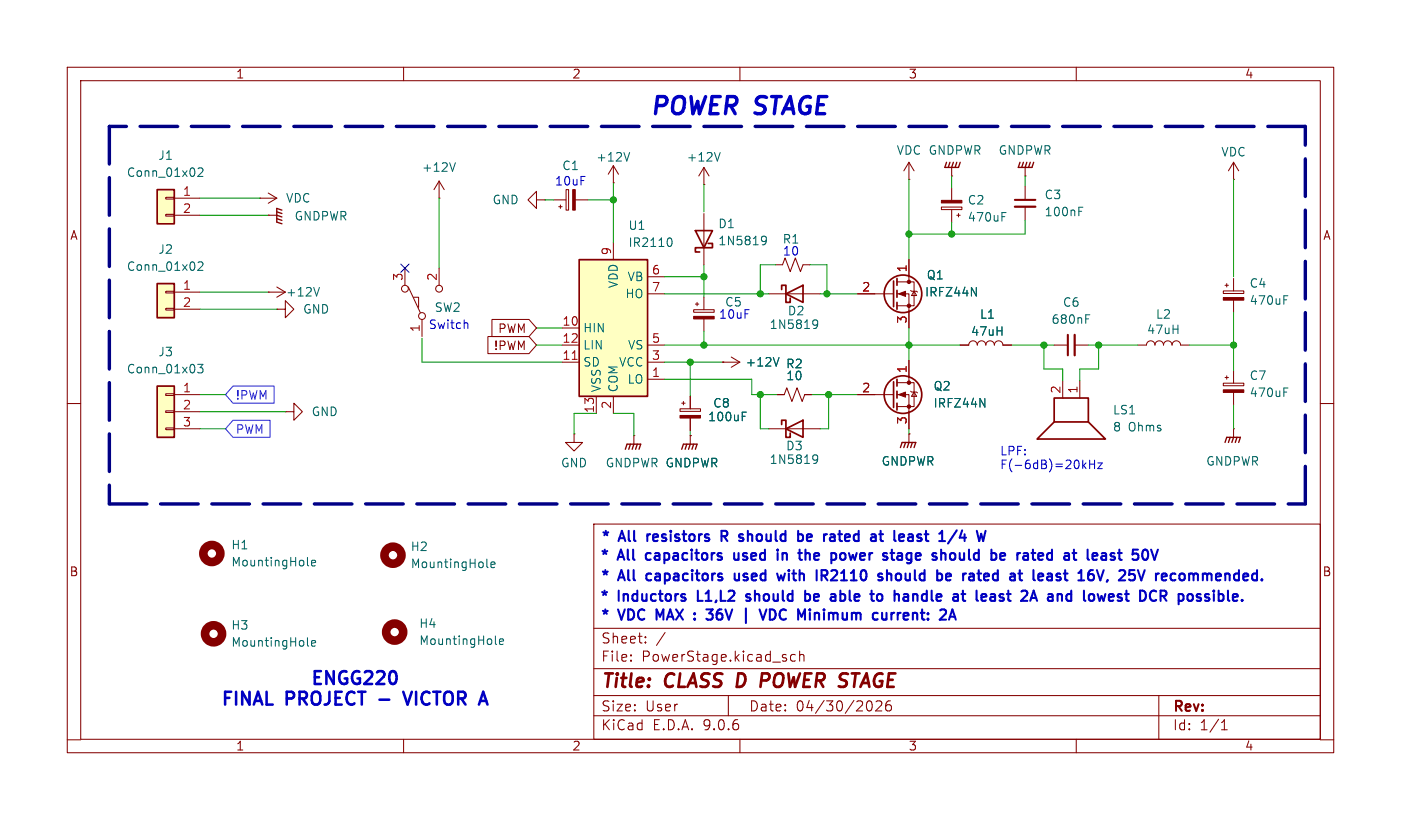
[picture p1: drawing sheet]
<svg xmlns="http://www.w3.org/2000/svg" width="208mm" height="122mm" viewBox="0 0 208 122" stroke-linecap="round" stroke-linejoin="round" font-family="sans-serif">
<g fill="none" stroke="#840000" stroke-width=".15">
<path d="M10 10h188.3v101.9h-188.3zM12 12h184.3v97.9h-184.3zM60 10v2M110 10v2M160 10v2M127.5 58.7h5.3M133.3 56.9h2.6v3.6h-2.6M133.3 58.7h1.8v5.1M135.1 53.6v3.3M135.4 58.2l.1 .1h.8l.1 .1M135.9 58.3l.4 .6h-.8zM10 60h2"/>
<path d="M88.3 77.9h108v32h-108zM196.3 60h2M88.3 99.4h108M88.3 93.4h108M93.8 98.2v.1M93.8 97.4v.1M96 95.5v.1M96 94.7v.1M98.9 94l-1.3 2M118.2 97.4l-.4-.1-.3 .3v.4l.2 .2h.5M118.9 97.4a.37 .37 0 0 1 .6 .1v.8M118.9 96.8v1.5"/>
<path d="M10 110h2M60 109.9v2M88.3 106.4h108M88.3 103.4h108M108.3 103.4v3M110 109.9v2M129.3 104.2a.94 .94 0 0 1 0 1.5M130.2 104.3l.3-.1 .5 .1a.41 .41 0 0 1 0 .5l-.8 .9h.9M132.4 104.2a.59 .59 0 0 0-.7 .6v.6l.1 .2 .4 .1 .3-.1v-.5l-.1-.3h-.4l-.3 .3M160 109.9v2M172.3 103.4v6.5M181.6 108.5h.9"/>
<path d="M181.6 107.4l.4-.4v1.5M196.3 110h2"/>
</g>
<path d="M113.3 100.1h.8M114.1 101.1l-.2 .1h-.7" fill="none" stroke="#840000" stroke-width=".4"/>
<g fill="none" stroke="#840000" stroke-width=".25">
<path d="M132.8 56.8v3.8M133.3 56.4v1M133.3 58.2v1M133.3 59.9v1.1"/>
<circle cx="134.2" cy="58.7" r="2.79"/>
</g>
<g fill="#840000" stroke="#840000" stroke-width=".15">
<path d="M133.6 58.7l1-.4v.8z"/>
<circle cx="135.1" cy="56.9" r=".25"/>
<circle cx="135.1" cy="60.5" r=".25"/>
</g>
<path d="M145.7 59.3l.7 1.2v-1.2" fill="none" stroke="#006464" stroke-width=".15"/>
<path d="M23.4 42.2h2.5v5h-2.5z" fill="#ffffc2"/>
<g fill="none" stroke="#840000" stroke-width=".25">
<path d="M23.4 42.2h2.5v5h-2.5zM132.8 41.8v3.8M133.3 41.4v1M133.3 43.2v1M133.3 45v1"/>
<circle cx="134.2" cy="43.7" r="2.79"/>
</g>
<path d="M135.1 38.6v3.3M24.6 43.3h1.3v.3h-1.3zM24.6 45.8h1.3v.3h-1.3zM25.9 43.4h3.8M25.9 46h3.8M127.5 43.7h5.3M133.3 41.9h2.6v3.6h-2.6M133.3 43.7h1.8v5.1M135.4 43.2l.1 .1h.8l.1 .1M135.9 43.3l.4 .6h-.8z" fill="none" stroke="#840000" stroke-width=".15"/>
<path d="M29.4 39.1l.5-.2 .2 .2 .1 .2-.8 .9h.8M144.4 42.7l.7 1.3v-1.3" fill="none" stroke="#006464" stroke-width=".15"/>
<g fill="#840000" stroke="#840000" stroke-width=".15">
<path d="M133.6 43.7l1-.4v.8z"/>
<circle cx="135.1" cy="41.9" r=".25"/>
<circle cx="135.1" cy="45.5" r=".25"/>
</g>
<path d="M23.4 28.2h2.5v5.1h-2.5z" fill="#ffffc2"/>
<path d="M23.4 28.2h2.5v5.1h-2.5zM103.4 34.3h2.5l-1.3 2.5zM105.3 36.2h.6v.6h-2.5v.7h.6" fill="none" stroke="#840000" stroke-width=".25"/>
<g fill="none" stroke="#840000" stroke-width=".15">
<path d="M24.6 29.3h1.3v.3h-1.3zM24.6 31.9h1.3v.2h-1.3zM25.9 29.5h3.8M25.9 32h3.8M60.2 39.9v2.5M65.3 29.5h.1M65.3 26.9l-.8 1.3M65.3 26.9l.7 1.3M65.3 26.9v2.6M65.3 39.9v2.5M82.3 29.7h1.9M83.1 30.7h.5"/>
<path d="M83.3 30.5v.5M84.2 28.2h.3v3h-.3zM85.5 29.7h1.9M91.2 27.2h.1M91.2 24.6l-.8 1.3M91.2 24.6l.7 1.3M91.2 24.6v2.6M104.6 27.4h.1M104.6 24.9l-.7 1.3M104.6 24.9l.8 1.3M104.6 24.9v2.5M104.6 31.8v7.6"/>
<path d="M60.7 42.7l1.8 3.8M61.5 44.2h.7v1.5M62.7 47.5v2.5M42.4 61.2h1.3v-1.3l1.3 1.3-1.3 1.3v-1.3M42.4 61.2h.1"/>
<circle cx="60.2" cy="42.9" r=".51"/>
<circle cx="62.7" cy="47" r=".51"/>
<circle cx="65.3" cy="42.9" r=".51"/>
</g>
<g fill="none" stroke="#006464" stroke-width=".15">
<path d="M29.4 25.1l.5-.1 .2 .1 .1 .2-.8 .9h.8M67.7 24.2l-.4 1.3M93.6 22.7l-.4 1.2M107.1 22.7l-.5 1.2M113.3 35.2l.4-.1 .2 .1a.84 .84 0 0 1-.3 1.2h-.3M113.9 35.7l-.2 .2-.4-.1M45.7 84l.2 .1M45.7 95.9l.2 .2M46.3 83.7l.6-.1v-.2l-.4-.1-.2 .2 .1 .6h.5M46.3 95.7l.6-.2v-.2l-.4-.1-.2 .2 .1 .6h.5M72.4 84.2l.2 .2M73 84l.6-.1-.1-.3h-.3l-.2 .1v.6h.5"/>
<path d="M73.6 95.6l.2 .2M74.3 95.4l.6-.1-.1-.3h-.4l-.1 .2v.6h.5"/>
</g>
<path d="M85.1 28.2h.4v3h-.4z" fill="#840000" stroke="#840000" stroke-width=".15"/>
<g fill="none" stroke="#840000" stroke-width="1.3">
<circle cx="31.5" cy="82.3" r="1.27"/>
<circle cx="31.7" cy="94.2" r="1.27"/>
<circle cx="58.4" cy="82.5" r="1.27"/>
<circle cx="58.7" cy="94" r="1.27"/>
</g>
<path d="M86.1 38.6h10.2v20.3h-10.2z" fill="#ffffc2"/>
<path d="M86.1 38.6h10.2v20.3h-10.2zM156.7 59.2h5.1v3.5h-5.1zM116.2 63.1v-.6h.6v2.5h.7v-.6M116.8 63.8l2.6-1.3v2.5zM156.7 62.7l-2.5 2.6h10.1l-2.5-2.6" fill="none" stroke="#840000" stroke-width=".25"/>
<g fill="none" stroke="#840000" stroke-width=".15">
<path d="M38.6 29.5h.1M38.6 29.5h2.5M39.9 32h.1M39.9 32h1.2M39.9 28.7l1.2 .8M41.1 29.5l-1.2 .7M79.8 29.7v-1.3l-1.3 1.3 1.3 1.3v-1.3h1.2M81 29.7h.1M91.2 36.1v2.5M140 30.8h3v.4h-3zM141.5 27.9v1.9M141.5 31.2v1.8"/>
<path d="M142.2 32h.5M142.5 31.8v.5M152.4 27.7v2M152.4 30.7v2.1M183.4 26.7h.1M183.4 24.1l-.8 1.3M183.4 24.1l.7 1.3M183.4 24.1v2.6M39.9 43.4h.1M39.9 43.4h2.5M41.1 46h1.3v-1.3l1.3 1.3-1.3 1.2v-1.2M41.1 46h.1"/>
<path d="M41.1 42.7l1.3 .7M42.4 43.4l-1.3 .8M83.6 48.8h2.5M83.6 51.3h2.5M83.6 53.8h2.5M88.6 58.9v2.6M91.2 58.9v2.6M96.3 51.3h2.5M96.3 53.8h2.5M96.3 41.1h2.5M96.3 43.7h2.5M96.3 56.4h2.5"/>
<path d="M101.3 59.9h.6M101.6 59.7v.5M102.6 58.9v1.9M103.1 46.1h3.1v.3h-3.1zM103.4 45.2h.5M103.6 45v.5M104.6 44.2v1.9M104.6 47.4v1.9M156.7 51.3h2M158 56.6v2.6M159.8 51.3h2M160.5 56.6v2.6"/>
<path d="M169.2 51.3h1.2a.64 .64 0 0 1 .7-.6 .64 .64 0 0 1 .6 .6 .64 .64 0 0 1 .6-.6 .64 .64 0 0 1 .7 .6 .64 .64 0 0 1 .6-.6 .64 .64 0 0 1 .6 .6 .64 .64 0 0 1 .7-.6 .64 .64 0 0 1 .6 .6h1.3M181.9 43.3h3v.3h-3zM181.9 57h3v.4h-3zM182.1 42.4h.5M182.1 56.1h.5M182.4 42.2v.5M182.4 55.9v.5M183.4 41.4v1.9M183.4 44.6v1.9M183.4 55.1v1.9M183.4 58.3v1.9M94.2 64.8h.1"/>
<path d="M94.2 64.8v1.2M101.1 60.8h3v.4h-3zM102.6 64.8h.1M102.6 62.2v1.8M102.6 64.8v1.2M114.3 63.8h7.6M135.1 64.5h.1M135.1 64.5v1.3M183.4 63.8h.1M183.4 63.8v1.2"/>
</g>
<path d="M85.1 53.4h.7" fill="none" stroke="#a90000" stroke-width=".15"/>
<g fill="none" stroke="#006464" stroke-width=".15">
<path d="M99.5 35.4a.69 .69 0 0 1 .5 .5 .69 .69 0 0 1-.3 .7h-.2M149 32.2h.4M149 31.6h.6M160.4 31.4h.4M160.4 30.8h.6M47.5 42.7l-.4 1.3M161.4 47.4h.4M161.4 46.8h.6M190.9 44.6h.4M190.9 44h.6M190.9 58.3h.4M190.9 57.7h.6"/>
<path d="M110.3 61.9h.5M110.3 61.3h.7M121 67.7l.3-.1 .2 .2a.84 .84 0 0 1-.3 1.1h-.2M121.6 68.2l-.3 .2h-.3"/>
</g>
<path d="M150.9 29.7h3M158.7 49.8v3" fill="none" stroke="#840000" stroke-width=".3"/>
<path d="M150.9 30.7h3M159.8 49.8v3" fill="none" stroke="#840000" stroke-width=".33"/>
<g fill="#840000" stroke="#840000" stroke-width=".15">
<path d="M103.1 47h3.1v.4h-3.1z"/>
<path d="M101.1 61.8h3v.4h-3z"/>
<path d="M181.9 44.2h3v.4h-3z"/>
<path d="M181.9 58h3v.3h-3z"/>
<path d="M140 29.8h3v.4h-3z"/>
</g>
<g fill="none" stroke="#840000" stroke-width=".2">
<path d="M41.1 32.5l.8 .3M41.1 32l.8 .3M41.1 31.5l.8 .3M41.9 31.2l-.8-.2v2l.8 .3M93 66.8l.2-.8h2l-.2 .8M93.7 66l-.2 .8M94.2 66l-.2 .8M94.7 66l-.2 .8M101.3 66.8l.3-.8h2l-.2 .8M102.1 66l-.2 .8M102.6 66l-.2 .8M103.1 66l-.2 .8"/>
<path d="M133.9 66.5l.2-.7h2l-.2 .7M134.6 65.8l-.2 .7M135.1 65.8l-.2 .7M135.6 65.8l-.2 .7M182.1 65.8l.3-.8h2l-.3 .8M182.9 65l-.3 .8M183.4 65l-.3 .8M183.9 65l-.3 .8"/>
</g>
<path d="M23.4 57.4h2.5v7.6h-2.5z" fill="#ffffc2"/>
<path d="M23.4 57.4h2.5v7.6h-2.5zM116.2 43.1v-.7h.6v2.6h.7v-.7M116.8 43.7l2.6-1.3v2.6z" fill="none" stroke="#840000" stroke-width=".25"/>
<g fill="none" stroke="#840000" stroke-width=".15">
<path d="M115.3 39.4h1l.4-1 .8 2 .7-2 .8 2 .4-1h1M135.1 26.7h.1M135.1 24.1l-.7 1.3M135.1 24.1l.8 1.3M135.1 24.1v2.6M135.1 38.6v2.5M141.5 26.2h.1M141.5 24.9v1.3M152.4 26.2h.1M152.4 24.9v1.3M24.6 58.5h1.3v.3h-1.3zM25.9 58.7h3.8"/>
<path d="M72.5 50h6.1l1.2 1.3-1.2 1.3h-6.1zM73.1 47.5h5.5l1.2 1.3-1.2 1.2h-5.5zM102.6 58.9v1.9M107.4 53.8h.1M107.4 53.8h2.6M108.7 53.1l1.3 .7M110 53.8l-1.3 .8M114.3 43.7h7.6M115.6 58.7h1l.4-1 .7 2 .8-2 .8 2 .3-1h1M127.5 58.7h2.5M127.5 43.7h2.5M135.1 46.2v2.6"/>
<path d="M135.1 53.6v2.5M142.7 51.3h1.3a.64 .64 0 0 1 .7-.6 .64 .64 0 0 1 .6 .6 .64 .64 0 0 1 .6-.6 .64 .64 0 0 1 .7 .6 .64 .64 0 0 1 .6-.6 .64 .64 0 0 1 .6 .6 .64 .64 0 0 1 .7-.6 .64 .64 0 0 1 .6 .6h1.3M24.6 61.1h1.3v.2h-1.3zM24.6 63.6h1.3v.3h-1.3zM25.9 61.2h3.8M25.9 63.8h3.8M85.3 64.5v1.3h1.3l-1.3 1.3-1.2-1.3h1.2M85.3 64.5h.1M102.6 64.8h.1M102.6 62.2v1.8M135.1 64.5h.1M135.1 61.2v2.6"/>
</g>
<path d="M29.4 54.2h.8l-.5 .5 .4 .1v.5l-.2 .1h-.3l-.2-.1M115.8 53.2l-.4 1.2M121 47.6h.3l.2 .1a.84 .84 0 0 1-.3 1.1h-.2M121.6 48.1l-.3 .3-.3-.1M144.4 42.7l.7 1.3v-1.3M145.7 59.3l.7 1.2v-1.2M110.3 61.9h.5M110.3 61.3h.7" fill="none" stroke="#006464" stroke-width=".15"/>
<path d="M140.7 24.1l-.2 .8h2l.2-.8M141.2 24.1l-.2 .8M141.7 24.1l-.2 .8M142.2 24.1l-.2 .8M151.6 24.1l-.2 .8h2l.3-.8M152.1 24.1l-.2 .8M152.7 24.1l-.3 .8M153.2 24.1l-.3 .8" fill="none" stroke="#840000" stroke-width=".2"/>
<path d="M34.6 57.4h6.2v2.5h-6.2l-1.1-1.2z" fill="none" stroke="#231dff" stroke-width=".15"/>
<path d="M34.6 62.5h5.5v2.5h-5.5l-1.1-1.2z" fill="none" stroke="#2624ff" stroke-width=".15"/>
<path d="M16.3 18.8v56.1M194.1 18.8h-177.8M16.3 74.9h177.8M194.1 74.9v-56.1" fill="none" stroke="#000084" stroke-width=".51" stroke-dasharray="5.6 2"/>
<g fill="none" stroke="#009600" stroke-width=".15">
<path d="M29.7 32h10.2M29.7 29.5h8.9M65.3 29.5v10.4M81 29.7h1.3M87.4 29.7h3.8M91.2 27.2v8.9M104.6 27.4v4.1M104.6 39.4v4.8M115.3 39.4h-2.3v4.3M120.4 39.4h2.5v4.3M135.1 26.7v11.9M141.5 26.2v1.7"/>
<path d="M141.5 33v1.8M152.4 32.8v2h-17.3M152.4 26.2v1.5M183.4 26.7v14.4M29.7 58.7h3.8M29.7 46h11.4M29.7 43.4h10.2M62.7 50.3v3.5h20.9M79.8 51.3h3.8M79.8 48.8h3.8M98.8 56.4h13v2.3h3.8M98.8 51.3h36.3"/>
<path d="M98.8 53.8h8.6M98.8 43.7h15.5M98.8 41.1h5.8M102.6 53.8v5.1M104.6 49.3v2M113 58.7v5.1h1.3M120.6 58.7h6.9M121.9 43.7h5.6M123.2 58.7v5.1h-1.3M135.1 48.8v4.8M135.4 51.3h7.3M150.4 51.3h6.3"/>
<path d="M155.2 51.3v3.6h2.8v1.7M161.8 51.3h7.4M163.3 51.3v3.6h-2.8v1.7M176.8 51.3h6.6M183.4 46.5v8.6M29.7 63.8h3.8M29.7 61.2h12.7M88.6 61.5h-3.3v3M91.2 61.5h3v3.3M102.6 64v.8M135.1 63.8v.7M183.4 60.2v3.6"/>
</g>
<path d="M59.6 39.3l1.2 1.2M60.8 39.3l-1.2 1.2" fill="none" stroke="#000084" stroke-width=".15"/>
<g fill="none" stroke="#0000c2" stroke-width=".3">
<path d="M107.3 79.7h.5M107.6 79.7l.5 .7M107.8 78.9h-.5v1.5M119.2 79.5l.2 .2v.5l-.2 .2M120.5 79.4h-.3l-.2 .3v.7h.5M120.7 79.8l-.7 .1M124.6 79.4h.6M124.8 78.9l.1 1.5M136.6 79.4l-.2 .3 .2 .2M143 78.9l-.3 1h.9M143.4 79.4v1M105.7 91.2l.3 .3v.3l-.3 .3"/>
<path d="M106 90.6l-.6 .6M109.1 82.2l.1 1h.5M109.2 85.3l.1 .9h.5M110.9 89.3h.6M111.5 88.4l-.4-.1-.2 .2 .1 .3 .5 .1M114.4 90.6v1.5a.79 .79 0 0 0 .9-.6 .79 .79 0 0 0-.5-.9M116.3 82.2v1M116.7 85.3l-.3 1-.3-.7-.3 .7M116.9 82.3a.41 .41 0 0 0-.6 .1M119.7 88.4l.4-.1 .3 .3v.4l-.1 .3h-.6M119.8 82.3h.5l.1 .9M121.2 91.2h.5"/>
<path d="M122.1 84.8h.6a.41 .41 0 0 1 .3 .4 .41 .41 0 0 1-.3 .4h-.6M122.5 85.6l.5 .7M124.9 89.3h.5M124.9 87.8v1.5M125 82.3a.41 .41 0 0 1 .7 .2v.5a.41 .41 0 0 1-.7 .2M125.4 88.3l-.5 .1M130.7 88.3a.41 .41 0 0 1 .5 .3v.4a.41 .41 0 0 1-.5 .3M131.9 85.4a.38 .38 0 0 1 .6 .1v.8M131.9 84.8v1.5M132.5 91.1v1M132.6 81.7v1.3M133 91.1l-.3 .1-.2 .2"/>
<path d="M133.5 83.2h.6M133.5 82.3h.5l.1 .9M134.1 82.6l-.6 .1M135.7 88.3v1M136.2 88.3l-.5 .2M136.4 80.4h.4M141.2 85.3h.1l.1 .3-.8 .2M141.3 86.2l-.1 .1M141.4 82.3a.41 .41 0 0 1 .6 .2v.5a.41 .41 0 0 1-.4 .3 .41 .41 0 0 1-.4-.3v-.5zM145.2 87.8v1.3l.2 .2M146.8 85.3h-.3l-.2 .2 .1 .7 .4 .1M147 85.6l-.7 .2"/>
<path d="M149.2 88.4l-.4-.1-.2 .2 .1 .3 .5 .1v.4h-.6M151.2 82.2v1M151.7 82.2l-.3 .1-.2 .2M153.6 84.8v1.3l.3 .2M154.4 85.3v.9M155.1 85.6l-.7 .2M155.8 88.4h.6l.1 .9M156.2 82.2h-.2l-.3 .3v.6l.3 .1h.2M156.5 88.7l-.5 .1a.3 .3 0 0 0-.2 .2 .3 .3 0 0 0 .2 .3h.5M157.5 85.8l.2 .2-.2 .3M157.5 85.3h.1M158.1 85.3h.6"/>
<path d="M158.4 84.8v1.3l.2 .2M161.1 87.8l.1 1.5M162.4 83l.2 .2h.5M162.4 82.4l.2-.2h.3l.2 .2v.2l-.7 .1M164.7 86.2l-.2 .3M166.2 88.8l.5 .1 .1 .2-.2 .2h-.4M166.2 88.4h.5M171.8 85.3v1M172.3 85.3h-.3l-.2 .3M175.2 88.4l.5-.1 .2 .3v.4l-.1 .3h-.6M175.2 88.3v1.5M177.5 85.3h.5l.1 1"/>
</g>
<path d="M69.2 48l.3 .1 .1 .1v.6M161.1 69.2l.4 .5M161.5 68.8l-.5 .5M162 68.4v1.3M162 69h.7M162.7 68.4v1.3M163.2 68.8h.7l-.7 .9h.7" fill="none" stroke="#0000c2" stroke-width=".15"/>
<path d="M56.4 104h1.5M60 102.9l.6 1.9 .6-1.9" fill="none" stroke="#0000c2" stroke-width=".38"/>
<g fill="#009600" stroke="#009600" stroke-width=".15">
<circle cx="91.2" cy="29.7" r=".46"/>
<circle cx="104.6" cy="41.1" r=".46"/>
<circle cx="113" cy="58.7" r=".46"/>
<circle cx="123.2" cy="58.7" r=".46"/>
<circle cx="135.1" cy="51.3" r=".46"/>
<circle cx="104.6" cy="51.3" r=".46"/>
<circle cx="113" cy="43.7" r=".46"/>
<circle cx="135.1" cy="34.8" r=".46"/>
<circle cx="141.5" cy="34.8" r=".46"/>
<circle cx="122.9" cy="43.7" r=".46"/>
<circle cx="183.4" cy="51.3" r=".46"/>
<circle cx="155.2" cy="51.3" r=".46"/>
<circle cx="163.3" cy="51.3" r=".46"/>
<circle cx="102.6" cy="53.8" r=".46"/>
</g>
<text font-size="3.5" fill="#0000c2" x="96.4" y="17.8">POWER STAGE</text>
<g font-size="2.8" fill="#840000">
<text x="89.3" y="102.8">Title:</text>
<text x="98.9" y="102.8">CLASS D</text>
<text x="114.7" y="102.8">POWER STAGE</text>
</g>
<g font-size="2.7" fill="#0000c2">
<text x="32.6" y="105.4">FINAL</text>
<text x="42.6" y="105.4">PROJECT</text>
<text x="46" y="102.4">ENGG220</text>
<text x="61.7" y="105.4">VICTOR</text>
</g>
<g font-size="2.1" fill="#0000c2">
<text x="89" y="83.8">*</text>
<text x="89.2" y="81">*</text>
<text x="92" y="83.8">All</text>
<text x="92.1" y="81">All</text>
<text x="96.6" y="83.8">capacitors</text>
<text x="96.8" y="81">resistors</text>
<text x="108.4" y="81">R</text>
<text x="110.3" y="83.8">used</text>
<text x="111.7" y="81">should</text>
<text x="117.4" y="83.8">in</text>
<text x="121" y="81">be</text>
<text x="121.3" y="83.8">the</text>
<text x="125.5" y="81">rated</text>
<text x="126.6" y="83.8">power</text>
<text x="133.1" y="81">at</text>
<text x="135" y="83.8">stage</text>
<text x="137.2" y="81">least</text>
<text x="142.9" y="83.8">should</text>
<text x="144.5" y="81">1/4</text>
<text x="152.2" y="83.8">be</text>
<text x="156.7" y="83.8">rated</text>
<text x="164.3" y="83.8">at</text>
<text x="168.3" y="83.8">least</text>
<text x="89" y="89.9">*</text>
<text x="89.1" y="86.8">*</text>
<text x="91.9" y="89.9">Inductors</text>
<text x="92" y="86.8">All</text>
<text x="96.7" y="86.8">capacitors</text>
<text x="104.3" y="89.9">L1,L2</text>
<text x="110.4" y="86.8">used</text>
<text x="112.2" y="89.9">should</text>
<text x="117.4" y="86.8">with</text>
<text x="121.5" y="89.9">be</text>
<text x="123.8" y="86.8">IR2110</text>
<text x="125.9" y="89.9">able</text>
<text x="132.6" y="89.9">to</text>
<text x="133.6" y="86.8">should</text>
<text x="136.6" y="89.9">handle</text>
<text x="142.9" y="86.8">be</text>
<text x="146" y="89.9">at</text>
<text x="147.4" y="86.8">rated</text>
<text x="150" y="89.9">least</text>
<text x="155" y="86.8">at</text>
<text x="157.4" y="89.9">2A</text>
<text x="159.1" y="86.8">least</text>
<text x="161.9" y="89.9">and</text>
<text x="166.4" y="86.8">16V,</text>
<text x="167.8" y="89.9">lowest</text>
<text x="173.1" y="86.8">25V</text>
<text x="176.7" y="89.9">DCR</text>
<text x="179.1" y="86.8">recommended.</text>
<text x="183.1" y="89.9">possible.</text>
<text x="89.1" y="92.7">*</text>
<text x="92" y="92.7">VDC</text>
<text x="98.2" y="92.7">MAX</text>
<text x="104.4" y="92.7">:</text>
<text x="106.9" y="92.7">36V</text>
<text x="112.9" y="92.7">|</text>
<text x="116.1" y="92.7">VDC</text>
<text x="122.3" y="92.7">Minimum</text>
<text x="134" y="92.7">current:</text>
</g>
<g font-size="2.1" fill="#840000">
<text x="89.3" y="95.9">Sheet:</text>
<text x="89.3" y="98.6">File:</text>
<text x="95.4" y="98.6">PowerStage.kicad_sch</text>
<text x="89.3" y="106">Size:</text>
<text x="95.9" y="106">User</text>
<text x="111.3" y="106">Date:</text>
<text x="118.3" y="106">04/30/2026</text>
<text x="174.3" y="106.2">Rev:</text>
<text x="89.3" y="108.8">KiCad</text>
<text x="97" y="108.8">E.D.A.</text>
<text x="104.6" y="108.8">9.0.6</text>
<text x="174.3" y="108.8">Id:</text>
<text x="178.4" y="108.8">1/1</text>
</g>
<g font-size="1.8" fill="#840000">
<text x="35" y="11.9">1</text>
<text x="85" y="11.9">2</text>
<text x="135" y="11.9">3</text>
<text x="185" y="11.9">4</text>
<text x="10.3" y="35.9">A</text>
<text x="196.6" y="35.9">A</text>
<text x="73.3" y="52.3">!PWM</text>
<text x="74" y="49.7">PWM</text>
<text x="10.3" y="85.9">B</text>
<text x="196.5" y="85.9">B</text>
<text x="35" y="111.8">1</text>
<text x="85" y="111.8">2</text>
<text x="135" y="111.8">3</text>
<text x="185" y="111.8">4</text>
</g>
<g font-size="1.8" fill="#006464">
<text x="23.4" y="24">J1</text>
<text x="133.2" y="23.2">VDC GNDPWR</text>
<text x="148.4" y="23.2">GNDPWR</text>
<text x="181.5" y="23.5">VDC</text>
<text x="18.8" y="26.5">Conn_01x02</text>
<text x="62.6" y="25.8">+12V</text>
<text x="83.5" y="25.5">C1</text>
<text x="88.5" y="24.2">+12V</text>
<text x="102" y="24.2">+12V</text>
<text x="155.2" y="29.8">C3</text>
<text x="42.4" y="30.3">VDC</text>
<text x="43.7" y="33">GNDPWR</text>
<text x="73.1" y="30.6">GND</text>
<text x="93.3" y="34.4">U1</text>
<text x="106.7" y="34.1">D1</text>
<text x="143.8" y="30.6">C2</text>
<text x="143.8" y="33.2">470uF</text>
<text x="155.2" y="32.4">100nF</text>
<text x="18.8" y="40.5">Conn_01x02</text>
<text x="23.4" y="37.9">J2</text>
<text x="93.3" y="36.9">IR2110</text>
<text x="106.7" y="36.7">1N5819</text>
<text x="116.3" y="36.4">R1</text>
<text x="137.7" y="41.8">Q1</text>
<text x="42.4" y="44.3">+12V</text>
<text x="45" y="46.8">GND</text>
<text x="64.5" y="46.6">SW2</text>
<text x="92" y="42.9" transform="rotate(-90 92 42.9)">VDD</text>
<text x="92.9" y="44.6">HO</text>
<text x="93.2" y="42">VB</text>
<text x="117" y="47.1">D2</text>
<text x="137.4" y="44.3">IRFZ44N</text>
<text x="145.6" y="47.6">L1</text>
<text x="157.9" y="45.8">C6</text>
<text x="171.8" y="47.6">L2</text>
<text x="185.7" y="43">C4</text>
<text x="185.7" y="45.5">470uF</text>
<text x="23.4" y="53.2">J3</text>
<text x="86.6" y="49.6">HIN</text>
<text x="86.6" y="52.2">LIN</text>
<text x="93.3" y="52.2">VS</text>
<text x="114.3" y="49.1">1N5819</text>
<text x="144.3" y="50.1">47uH</text>
<text x="156.2" y="48.4">680nF</text>
<text x="170.4" y="49.9">47uH</text>
<text x="18.8" y="55.7">Conn_01x03</text>
<text x="86.6" y="54.7">SD</text>
<text x="89.5" y="58.4" transform="rotate(-90 89.5 58.4)">VSS</text>
<text x="91.9" y="54.7">VCC</text>
<text x="92" y="58.4" transform="rotate(-90 92 58.4)">COM</text>
<text x="93.2" y="57.3">LO</text>
<text x="110.8" y="54.7">+12V</text>
<text x="116.8" y="55">R2</text>
<text x="116.8" y="56.7">10</text>
<text x="138.7" y="58.3">Q2</text>
<text x="185.7" y="56.7">C7</text>
<text x="185.7" y="59.2">470uF</text>
<text x="46.2" y="62.1">GND</text>
<text x="105.2" y="62.8">100uF</text>
<text x="105.9" y="60.8">C8</text>
<text x="138.7" y="60.8">IRFZ44N</text>
<text x="165.4" y="61.8">LS1</text>
<text x="165.4" y="64.4">8</text>
<text x="167.7" y="64.4">Ohms</text>
<text x="83.3" y="69.7">GND</text>
<text x="89.9" y="69.7">GNDPWR GNDPWR</text>
<text x="98.8" y="69.7">GNDPWR</text>
<text x="114.3" y="69.2">1N5819</text>
<text x="116.8" y="67.2">D3</text>
<text x="131" y="69.4">GNDPWR</text>
<text x="179.2" y="69.4">GNDPWR</text>
<text x="34.3" y="81.9">H1</text>
<text x="61" y="82.1">H2</text>
<text x="34.3" y="84.4">MountingHole</text>
<text x="61" y="84.7">MountingHole</text>
<text x="34.3" y="93.8">H3</text>
<text x="62.2" y="93.6">H4</text>
<text x="34.3" y="96.4">MountingHole</text>
<text x="62.2" y="96.1">MountingHole</text>
</g>
<g font-size="1.8" fill="#a90000">
<text x="27.1" y="29.2">1</text>
<text x="27.1" y="31.8">2</text>
<text x="59.9" y="41.9" transform="rotate(-90 59.9 41.9)">3</text>
<text x="65" y="41.9" transform="rotate(-90 65 41.9)">2</text>
<text x="90.9" y="38" transform="rotate(-90 90.9 38)">9</text>
<text x="96.8" y="40.9">6</text>
<text x="134.9" y="40.6" transform="rotate(-90 134.9 40.6)">1</text>
<text x="27.1" y="43.2">1</text>
<text x="27.1" y="45.7">2</text>
<text x="96.8" y="43.4">7</text>
<text x="128.1" y="43.4">2</text>
<text x="62.5" y="49.5" transform="rotate(-90 62.5 49.5)">1</text>
<text x="83.5" y="48.5">10</text>
<text x="83.5" y="51.1">12</text>
<text x="83.5" y="53.6">11</text>
<text x="96.8" y="51.1">5</text>
<text x="96.8" y="53.6">3</text>
<text x="134.9" y="48.2" transform="rotate(-90 134.9 48.2)">3</text>
<text x="27.1" y="58.4">1</text>
<text x="96.8" y="56.1">1</text>
<text x="128.1" y="58.4">2</text>
<text x="134.9" y="55.6" transform="rotate(-90 134.9 55.6)">1</text>
<text x="157.7" y="58.6" transform="rotate(-90 157.7 58.6)">2</text>
<text x="160.3" y="58.6" transform="rotate(-90 160.3 58.6)">1</text>
<text x="27.1" y="61">2</text>
<text x="27.1" y="63.5">3</text>
<text x="88.4" y="61.5" transform="rotate(-90 88.4 61.5)">13</text>
<text x="90.9" y="60.9" transform="rotate(-90 90.9 60.9)">2</text>
<text x="134.9" y="63.2" transform="rotate(-90 134.9 63.2)">3</text>
</g>
<g font-size="1.8" fill="#0000c2">
<text x="82.4" y="27.8">10uF</text>
<text x="116.3" y="38.2">10</text>
<text x="106.8" y="47.6">10uF</text>
<text x="107.7" y="45.8">C5</text>
<text x="63.6" y="49.1">Switch</text>
<text x="148.6" y="67.9">LPF:</text>
<text x="148.6" y="70">F(-6dB)=20kHz</text>
</g>
<text font-size="1.8" fill="#231dff" x="35" y="59.6">!PWM</text>
<text font-size="1.8" fill="#2624ff" x="35" y="64.7">PWM</text>
</svg>
